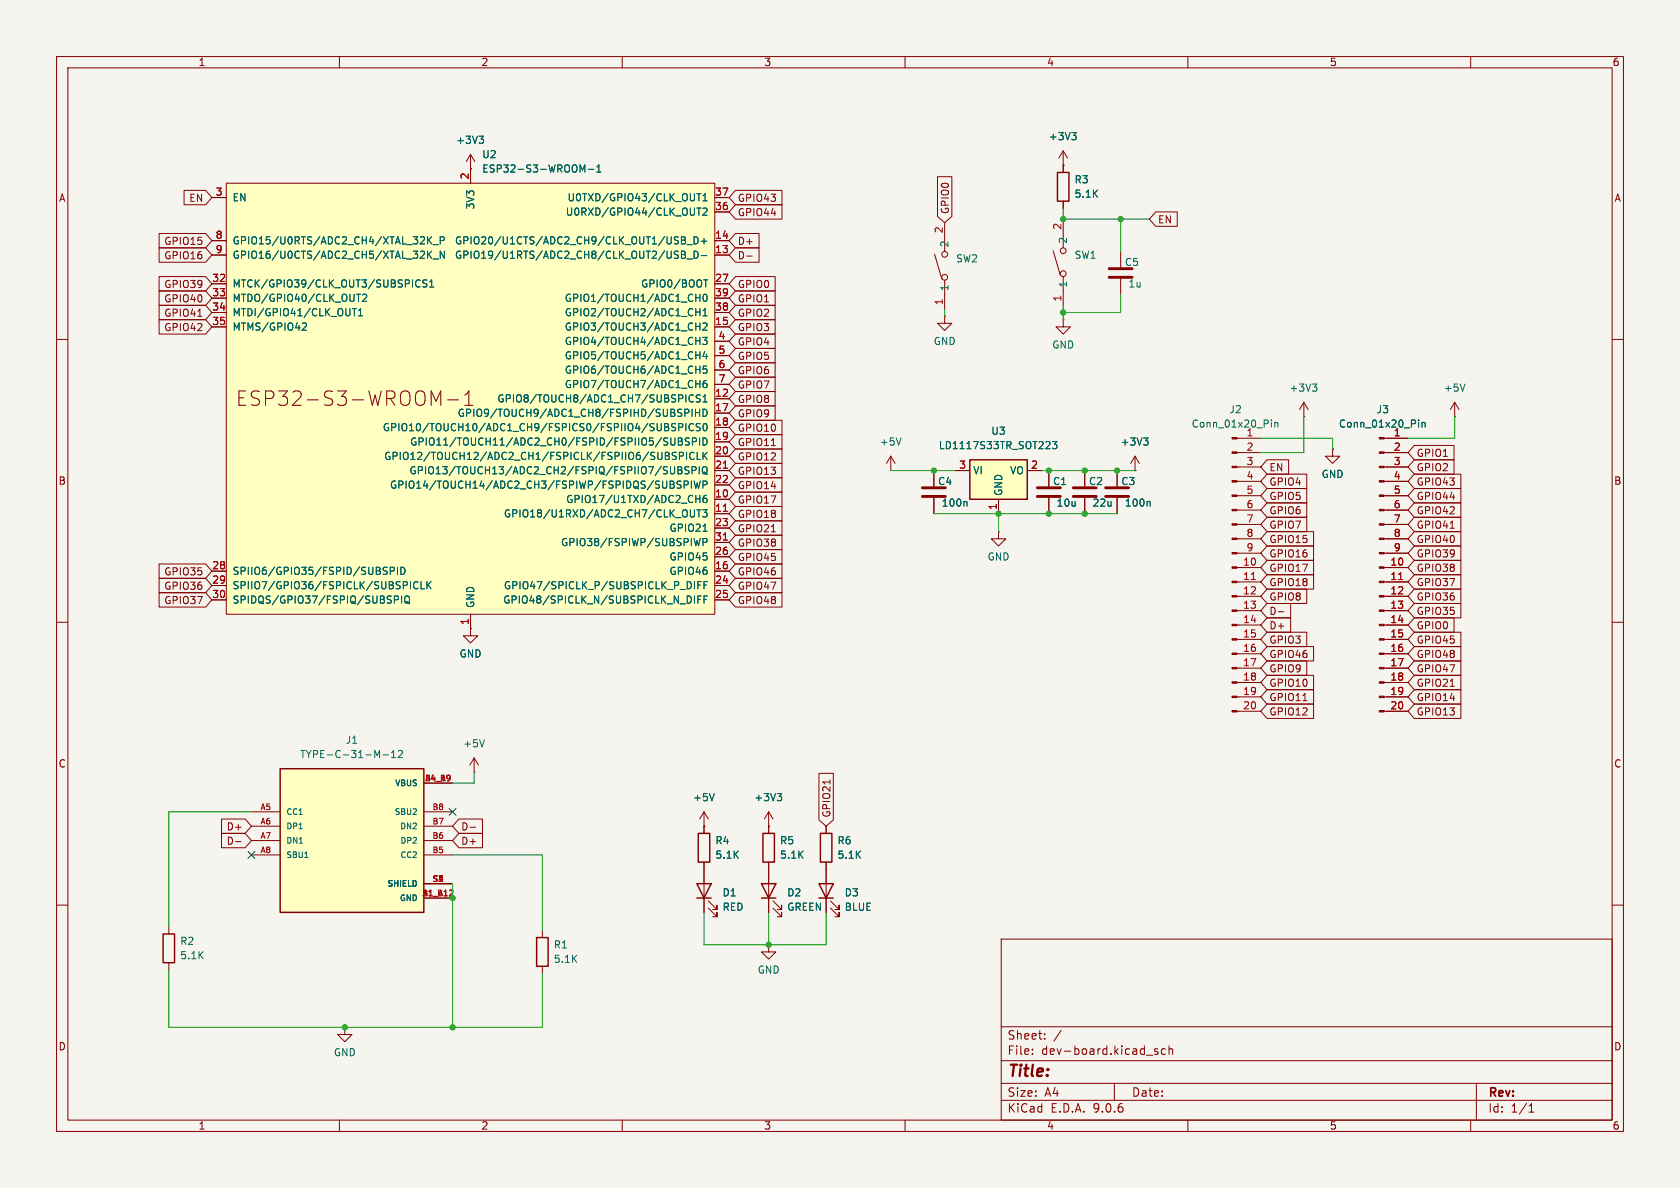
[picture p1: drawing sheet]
<svg xmlns="http://www.w3.org/2000/svg" width="297mm" height="210mm" viewBox="0 0 297 210" stroke-linecap="round" stroke-linejoin="round" font-family="sans-serif">
<path d="M0 0h297v210h-297z" fill="#f5f4ef" stroke="#f5f4ef" stroke-width=".18"/>
<g fill="none" stroke="#840000" stroke-width=".18">
<path d="M10 10h277v190h-277zM12 12h273v186h-273zM60 10v2M110 10v2M160 10v2M210 10v2M260 10v2M83.2 29.8h.1M83.2 27.3l-.8 1.3M83.2 27.3l.7 1.3M83.2 27.3v2.5M10 60h2"/>
<path d="M285 60h2M165.1 83.2v2.8M165.1 88v2.8M10 110h2M285 110h2M135.9 146.1v1.2M135.9 152.4v1.3M10 160h2M177 166h108v32h-108zM285 160h2M60 198v2M110 198v2"/>
<path d="M160 198v2M177 194.5h108M177 191.5h108M177 187.5h108M177 181.5h108M182.5 186.3v.1M182.5 185.5v.1M184.7 183.6v.1M184.7 182.8v.1M187.6 182.1l-1.3 2M197 191.5v3M204.7 185.5l-.4-.1-.2 .2 .1 .2 .5 .2v.3h-.6"/>
<path d="M206 185.5l-.4-.1-.3 .3v.4l.2 .2h.5M206.7 185.5l.2-.1 .3 .1 .1 .9M206.7 184.9v1.5M210 198v2M260 198v2M261 191.5v6.5M270.3 196.6h.9M270.3 195.5l.4-.4v1.5"/>
</g>
<path d="M163.1 86.2h4M163.1 87.8h4" fill="none" stroke="#840000" stroke-width=".51"/>
<path d="M84.7 24.1h.8l-.4 .5M85.2 24.6l.3 .2v.3l-.3 .2M170.8 88.6l.2 .2v.7" fill="none" stroke="#006464" stroke-width=".18"/>
<path d="M134.9 147.3h2v5.1h-2z" fill="none" stroke="#840000" stroke-width=".25"/>
<path d="M40 32.4h86.4v76.2h-86.4z" fill="#ffffc2"/>
<g fill="none" stroke="#840000" stroke-width=".18">
<path d="M37.5 34.9h2.5M40 32.4h86.4v76.2h-86.4zM83.2 29.8v2.6M126.4 34.9h2.5M126.4 37.5h2.5M167 39.4v5.1M37.5 42.5h2.5M37.5 45.1h2.5M37.5 50.2h2.5M37.5 52.7h2.5M37.5 55.2h2.5M37.5 57.8h2.5"/>
<path d="M126.4 42.5h2.5M126.4 45.1h2.5M126.4 50.2h2.5M126.4 52.7h2.5M126.4 55.2h2.5M126.4 57.8h2.5M165.2 45l1.3 4.3M167 55.9v1.3h1.3l-1.3 1.2-1.3-1.2h1.3M167 55.9h.1M167 49.5v5.1M188 56.5v1.3h1.2l-1.2 1.3-1.3-1.3h1.3M188 56.5h.1"/>
<path d="M77.1 70.9l.8-1.8v2.6M79.1 70.7h2M82.2 71.7h1.4M82.2 69.8l.7-.7v2.6M126.4 60.3h2.5M126.4 62.9h2.5M126.4 65.4h2.5M126.4 67.9h2.5M126.4 70.5h2.5M126.4 73h2.5M126.4 75.6h2.5M126.4 78.1h2.5"/>
<path d="M257.2 73.7h.1M257.2 71.1l-.8 1.3M257.2 71.1l.7 1.3M257.2 71.1v2.6M126.4 80.6h2.5M126.4 83.2h2.5M126.4 85.7h2.5M126.4 88.3h2.5M126.4 90.8h2.5M126.4 93.3h2.5M126.4 95.9h2.5M126.4 98.4h2.5"/>
<path d="M176.5 94v1.3h1.3l-1.3 1.2-1.2-1.2h1.2M176.5 94h.1M191.8 83.2v2.8M191.8 88v2.8M197.5 83.2v2.8M197.5 88v2.8M37.5 101h2.5M37.5 103.5h2.5M37.5 106h2.5M83.2 108.6v2.5M126.4 101h2.5M126.4 103.5h2.5"/>
<path d="M126.4 106h2.5M135.9 146.1h.1M135.9 143.5l-.8 1.3M135.9 143.5l.8 1.3M135.9 143.5v2.6M135.9 153.7v7.6M136.7 159.3l1.5 1.5v-.8v.8h-.8M146 146.1v1.2M146 152.4v8.9M146.8 159.3l1.5 1.5v-.8v.8h-.7M136.7 160.5l1.5 1.6v-.8v.8h-.8M146.8 160.5l1.5 1.6v-.8v.8h-.7"/>
<path d="M61 181.6v1.3h1.2l-1.2 1.3-1.3-1.3h1.3M61 181.6h.1"/>
<circle cx="167" cy="45" r=".51"/>
<circle cx="167" cy="49" r=".51"/>
</g>
<g fill="none" stroke="#006464" stroke-width=".18">
<path d="M103 30.1l.4-.9v1.2M104 29.9h1M105.5 30.4h.7M105.5 29.5l.4-.3v1.2M123.2 34.2h.7M123.2 36.8h.7M123.6 34.2v1.3M123.6 36.8v1.2M124.3 35.5h.7M124.3 34.6l.3-.4v1.3M124.3 36.9l.5-.1 .2 .3-.8 .9h.8M53.6 57.1l.5 .1 .1 .3-.8 .9h.8"/>
<path d="M62.3 54.6h.7M62.7 54.6v1.2M63 52h.7M63.4 52v1.3M63.4 55.8h.7M63.4 54.9l.3-.3v1.2M64.1 52.1l.5-.1 .2 .4-.8 .9h.8M74.3 49.6a.6 .6 0 0 0-.9 .4 .6 .6 0 0 0 .6 .7l.3-.1M75.5 49.5h-.5l-.2 .1v.4l.6 .2 .1 .3-.3 .2h-.5M75.6 41.9v1.2M75.6 44.4v1.3M75.8 42.4l.5 .7"/>
<path d="M75.8 44.9l.5 .8M76 50.7h.7M76 49.8l.3-.3v1.2M76.3 41.9l-.7 .7M76.3 44.4l-.7 .7M76.6 43.2h.9M76.6 45.8h.9M77.8 42.5h.6l.2-.2-.1-.3-.7-.1v1.2M78.6 44.4v1.3l-.8-1.3v1.3M119.7 44.4l.2 .1M119.9 45.2v.3M120.5 41.9h.4l.2 .2-.2 .4 .2 .1 .1 .3-.2 .2h-.5z"/>
<path d="M120.5 44.4h.4l.2 .2-.2 .4 .2 .1 .1 .3-.2 .3h-.5zM120.5 42.5h.4M120.5 45h.4M121.4 43.2h1M121.4 45.8h1M122.7 41.9a.64 .64 0 0 1 .7 .6 .64 .64 0 0 1-.7 .6zM122.7 44.4a.64 .64 0 0 1 .7 .6 .64 .64 0 0 1-.7 .7zM123 52.6h.7M123 54.6v1.2M123 55.2h.7M123 57.7h.7M123.7 52v1.3"/>
<path d="M123.7 54.6v1.2M123.7 57.1v1.3M123.7 59.6v1.3M124 42.6h.9M124 45.2h.9M124.2 59.6h.8l-.4 .5 .3 .1v.6l-.1 .1-.6-.1M124.3 55.8h.7M124.3 57.2l.5-.1 .2 .4-.8 .9h.8M124.3 54.9l.3-.3v1.2M124.4 49.5h.7M124.4 52.1l.2-.1a.68 .68 0 0 1 .4 .6 .68 .68 0 0 1-.4 .7l-.2-.1-.1-.4zM124.5 42.2v.9"/>
<path d="M124.8 49.5v1.2M119.3 77.4v1l-.1 .2-.4 .1M119.4 74.9h-.4l-.2 .1v.4l.5 .2 .1 .3-.2 .2h-.5M119.9 77.4h.5l.2 .3-.2 .3 .2 .1 .1 .3-.3 .3h-.5zM119.9 78h.5M120 75.5h.6l.1-.2v-.3l-.7-.1v1.2M121.1 73l.6-.1 .1-.1-.1-.3-.6-.2v1.3M121.3 74.9v1.2M121.4 80v1.2M121.9 77.5l-.5-.1-.2 .1v.4l.5 .2 .2 .3-.3 .3-.5-.1M122.3 72.3v1.3M122.4 78.1l.6-.1 .1-.2v-.3l-.7-.1v1.3"/>
<path d="M122.6 69.9a.6 .6 0 0 0-.8 .4 .6 .6 0 0 0 .5 .8l.3-.2M122.6 75a.6 .6 0 0 0-.8 .4 .6 .6 0 0 0 .5 .7l.3-.1M123 72.3v1.3M123 72.9h.7M123 60.2h.7M123 62.8h.7M123 65.3h.7M123 67.9h.7M123.3 80v1.2h.6M123.7 72.3v1.3M123.7 77.4v1.3M123.7 62.2v1.2"/>
<path d="M123.7 64.7v1.3M123.7 67.3v1.2M123.8 69.9l-.5-.1-.2 .1v.4l.6 .2 .1 .3-.2 .3-.5-.1M123.8 74.9h-.5l-.2 .1v.4l.6 .2 .1 .3-.2 .2h-.5M124.3 72.3a.64 .64 0 0 1 .7 .7 .64 .64 0 0 1-.7 .6zM124.3 77.4a.64 .64 0 0 1 .7 .6 .64 .64 0 0 1-.7 .7zM124.3 80v1.2M124.3 70.2l.3-.4v1.3M124.3 71.1h.7M124.4 75l.2-.1a.68 .68 0 0 1 .4 .6 .68 .68 0 0 1-.4 .6l-.2-.1-.1-.3zM124.6 62.1l-.3 .9h.8M124.9 67.3h-.4a.86 .86 0 0 0 0 1.2l.4-.1 .1-.4-.2-.3-.4 .1-.1 .2"/>
<path d="M124.9 62.6v.8M124.9 64.7h-.6v.6l.2-.1 .4 .1 .1 .1-.1 .5-.1 .1-.5-.1M125 80l-.7 .7M259 67.9l-.4 1.3M118.8 80.3l.8 .6-.3 .3h-.5M119.3 82.5v1l-.3 .3M119.6 80h-.5l-.3 .2M119.9 82.5h.4l.2 .2-.2 .4 .2 .1 .1 .3-.2 .3h-.5zM119.9 83.1h.4M120.1 80.6h.6l.1-.2v-.3l-.7-.1v1.2M120.4 85.1l-.5-.1-.2 .2v.3l.6 .3 .1 .3-.2 .2-.5-.1M121 85.7l.6-.1 .1-.1-.1-.3-.6-.2v1.3"/>
<path d="M121.8 82.6l-.5-.1-.2 .1v.4l.6 .2 .1 .3-.2 .3-.5-.1M122 90.1v1l.3 .3 .3-.1 .2-.2v-1M122.2 85v1.3M122.3 83.2l.7-.1 .1-.2-.1-.3-.7-.1v1.3M122.7 80.1a.6 .6 0 0 0-.8 .4 .6 .6 0 0 0 .6 .7l.2-.1M122.7 85l.3 1.3 .3-.9 .2 .9 .3-1.3M123 87.6v1.2M123 88.2h.7M123.2 90.1h.7M123.6 90.1v1.3M123.6 82.5v1.3M123.7 87.6v1.2"/>
<path d="M123.8 95.2l-.3 1.3-.2-.9-.3 .9M124.2 82.7l.3-.2a.43 .43 0 0 1 .5 .4v.4a.42 .42 0 0 1-.4 .5 .42 .42 0 0 1-.4-.5zM124.2 90.1h.8l-.4 .5 .3 .1v.6l-.1 .1-.6-.1M124.3 85.7l.6-.1 .1-.1-.1-.3-.6-.2v1.3M124.3 95.9l.6-.1 .1-.2-.1-.3-.6-.1v1.3M124.3 93.9h.7M124.4 83.5l.7 .4M124.5 80.5l.5 .7M124.9 87.6h-.4a.86 .86 0 0 0 0 1.2l.4-.1 .1-.4-.2-.2h-.4l-.1 .2M203.2 88.6l.1 .2v.7M68 100.9l.3 .1 .2 .3-.3 .2h-.3M68 100.3h.5"/>
<path d="M69 100.9h.6l.1-.2v-.3l-.7-.1v1.2M69.7 106h.6l.2-.2-.1-.3-.7-.1v1.2M70.3 100.3v1.2M70.9 100.3a.64 .64 0 0 1 .7 .6 .64 .64 0 0 1-.7 .6zM71 105.4v1.2M71.6 105.5l.2-.1a.43 .43 0 0 1 .6 .4v.4a.42 .42 0 0 1-.4 .4 .42 .42 0 0 1-.5-.4zM71.8 106.3l.6 .4M72.6 102.8v1.3M73.9 102.9a.6 .6 0 0 0-.8 .5 .6 .6 0 0 0 .6 .7l.2-.1M74.4 102.8v1.3h.6M75.5 102.8v1.3M75.7 103.4l.5 .7"/>
<path d="M76.2 102.8l-.7 .7M122.8 102.8v1.3M122.8 105.4v1.2M123.4 103.4h.4M123.4 106h.4M124 102.8h-.6v1.3M124 105.4h-.6v1.2M124.5 103.4h.4M124.5 106h.4M125.1 102.8h-.6v1.3M125.1 105.4h-.6v1.2M137.4 140.3h.8l-.4 .5"/>
<path d="M137.9 140.8l.3 .2v.3l-.3 .2"/>
</g>
<path d="M127.9 82.8h.7M127.9 90.4h.7M127.9 95.5h.7" fill="none" stroke="#a90000" stroke-width=".18"/>
<path d="M134.6 156.2h2.6l-1.3 2.6zM134.6 158.8h2.6M144.8 156.2h2.5l-1.3 2.6zM144.8 158.8h2.5M145 147.3h2.1v5.1h-2.1z" fill="none" stroke="#840000" stroke-width=".25"/>
<path d="M189.7 86.2h4.1M189.7 87.8h4.1M195.5 86.2h4M195.5 87.8h4" fill="none" stroke="#840000" stroke-width=".51"/>
<path d="M171.4 81.3h10.2v7h-10.2z" fill="#ffffc2"/>
<path d="M186.9 30.5h2.1v5.1h-2.1zM171.4 81.3h10.2v7h-10.2zM123.2 156.2h2.5l-1.2 2.6zM123.2 158.8h2.5M123.4 147.3h2.1v5.1h-2.1z" fill="none" stroke="#840000" stroke-width=".25"/>
<g fill="none" stroke="#840000" stroke-width=".18">
<path d="M188 29.2h.1M188 26.7v3.8M188 35.6v1.2M188 38.7v5.1M188 26.7l-.8 1.2M188 26.7l.7 1.2M186.2 44.3l1.2 4.3M188 48.9v5.1M198.1 44.5v2.7M198.1 49.3v2.8M218.7 77.5h4.2M230.5 73.7h.1"/>
<path d="M230.5 71.1l-.8 1.3M230.5 71.1l.8 1.3M230.5 71.1v2.6M235.6 79.4v1.2h1.3l-1.3 1.3-1.3-1.3h1.3M235.6 79.4h.1M244.7 77.5h4.2M157.5 83.2h.1M157.5 80.6l-.8 1.3M157.5 80.6l.7 1.3M157.5 80.6v2.6M168.9 83.2h2.5M176.5 88.3v2.5"/>
<path d="M181.6 83.2h2.5M185.4 83.2v2.8M185.4 88v2.8M200.7 83.2h.1M200.7 80.6l-.8 1.3M200.7 80.6l.7 1.3M200.7 80.6v2.6M218.7 80h4.2M218.7 82.6h4.2M218.7 85.1h4.2M218.7 87.6h4.2M218.7 90.2h4.2"/>
<path d="M218.7 92.7h4.2M218.7 95.3h4.2M218.7 97.8h4.2M244.7 80h4.2M244.7 82.6h4.2M244.7 85.1h4.2M244.7 87.6h4.2M244.7 90.2h4.2M244.7 92.7h4.2M244.7 95.3h4.2M244.7 97.8h4.2M83.2 111.1v1.3h1.3l-1.3 1.3-1.3-1.3h1.3"/>
<path d="M83.2 111.1h.1M218.7 100.3h4.2M218.7 102.9h4.2M218.7 105.4h4.2M218.7 108h4.2M218.7 110.5h4.2M218.7 113h4.2M218.7 115.6h4.2M218.7 118.1h4.2M244.7 100.3h4.2M244.7 102.9h4.2M244.7 105.4h4.2"/>
<path d="M244.7 108h4.2M244.7 110.5h4.2M244.7 113h4.2M244.7 115.6h4.2M244.7 118.1h4.2M83.8 136.5h.1M83.8 134l-.7 1.3M83.8 134l.8 1.3M83.8 134v2.5M218.7 120.7h4.2M218.7 123.2h4.2M218.7 125.7h4.2"/>
<path d="M244.7 120.7h4.2M244.7 123.2h4.2M244.7 125.7h4.2M124.5 146.1h.1M124.5 143.5v3.8M124.5 152.4v8.9M124.5 143.5l-.8 1.3M124.5 143.5l.7 1.3M125.2 159.3l1.5 1.5v-.8v.8h-.7M125.2 160.5l1.5 1.6v-.8v.8h-.7M135.9 167v1.3h1.3l-1.3 1.2-1.3-1.2h1.3M135.9 167h.1"/>
<circle cx="188" cy="44.3" r=".51"/>
<circle cx="188" cy="48.4" r=".51"/>
</g>
<g fill="none" stroke="#006464" stroke-width=".18">
<path d="M189.5 23.4h.8l-.5 .5M190 23.9l.3 .3v.3l-.3 .2M159.3 77.4l-.4 1.3M186.1 78h.7l-.4 .5 .4 .2v.5l-.2 .1-.5-.1M202.2 77.4h.8l-.5 .5M202.7 77.9l.3 .2v.3l-.3 .3M224.8 74.2v.2M224.8 74.7v.8M225.4 74.7v.8M225.4 74.8l.1-.1h.3l.1 .8M232 67.9h.8l-.4 .5M232.6 68.4l.2 .2v.3l-.2 .3"/>
<path d="M250.8 74.2v.2M250.8 74.7v.8M251.4 74.8l.2-.1h.3v.8M251.4 74.7v.8M85.6 130.8l-.4 1.2M126.3 140.3l-.4 1.2"/>
</g>
<path d="M196.1 47.5h4.1M196.1 49h4.1M183.4 86.2h4.1M183.4 87.8h4.1" fill="none" stroke="#840000" stroke-width=".51"/>
<g fill="#840000" stroke="#840000" stroke-width=".18">
<path d="M217.8 77.3h.9v.3h-.9z"/>
<path d="M217.8 79.9h.9v.2h-.9z"/>
<path d="M217.8 82.4h.9v.3h-.9z"/>
<path d="M217.8 85h.9v.2h-.9z"/>
<path d="M217.8 87.5h.9v.3h-.9z"/>
<path d="M217.8 90h.9v.3h-.9z"/>
<path d="M217.8 92.6h.9v.2h-.9z"/>
<path d="M217.8 95.1h.9v.3h-.9z"/>
<path d="M217.8 97.7h.9v.2h-.9z"/>
<path d="M217.8 100.2h.9v.3h-.9z"/>
<path d="M217.8 102.7h.9v.3h-.9z"/>
<path d="M217.8 105.3h.9v.2h-.9z"/>
<path d="M217.8 107.8h.9v.3h-.9z"/>
<path d="M217.8 110.4h.9v.2h-.9z"/>
<path d="M217.8 112.9h.9v.3h-.9z"/>
<path d="M217.8 115.4h.9v.3h-.9z"/>
<path d="M217.8 118h.9v.2h-.9z"/>
<path d="M217.8 120.5h.9v.3h-.9z"/>
<path d="M217.8 123.1h.9v.2h-.9z"/>
<path d="M217.8 125.6h.9v.3h-.9z"/>
<path d="M243.8 77.3h.9v.3h-.9z"/>
<path d="M243.8 79.9h.9v.2h-.9z"/>
<path d="M243.8 82.4h.9v.3h-.9z"/>
<path d="M243.8 85h.9v.2h-.9z"/>
<path d="M243.8 87.5h.9v.3h-.9z"/>
<path d="M243.8 90h.9v.3h-.9z"/>
<path d="M243.8 92.6h.9v.2h-.9z"/>
<path d="M243.8 95.1h.9v.3h-.9z"/>
<path d="M243.8 97.7h.9v.2h-.9z"/>
<path d="M243.8 100.2h.9v.3h-.9z"/>
<path d="M243.8 102.7h.9v.3h-.9z"/>
<path d="M243.8 105.3h.9v.2h-.9z"/>
<path d="M243.8 107.8h.9v.3h-.9z"/>
<path d="M243.8 110.4h.9v.2h-.9z"/>
<path d="M243.8 112.9h.9v.3h-.9z"/>
<path d="M243.8 115.4h.9v.3h-.9z"/>
<path d="M243.8 118h.9v.2h-.9z"/>
<path d="M243.8 120.5h.9v.3h-.9z"/>
<path d="M243.8 123.1h.9v.2h-.9z"/>
<path d="M243.8 125.6h.9v.3h-.9z"/>
</g>
<path d="M221.2 102.5h.7M247.3 102.5h.7" fill="none" stroke="#a90000" stroke-width=".18"/>
<path d="M49.5 135.9h25.4v25.4h-25.4z" fill="#ffffc2"/>
<path d="M49.5 135.9h25.4v25.4h-25.4zM28.8 165.1h2.1v5.1h-2.1zM94.9 165.7h2v5.1h-2z" fill="none" stroke="#840000" stroke-width=".25"/>
<g fill="none" stroke="#840000" stroke-width=".18">
<path d="M32.5 33.7h3.9l1.1 1.2-1.1 1.3h-3.9zM37.5 34.9h2.5M83.2 29.8h.1M83.2 29.8v2.6M126.4 34.9h2.5M126.4 37.5h2.5M130 36.2h8.2v2.5h-8.2l-1.1-1.2zM130 33.7h8.2v2.5h-8.2l-1.1-1.3zM165.7 31.2h2.6v7.1l-1.3 1.1-1.3-1.1zM188 29.2h.1M188 29.2v1.3M188 35.6v1.2"/>
<path d="M204.3 37.5h3.8v2.5h-3.8l-1.1-1.3zM28.1 56.5h8.3l1.1 1.3-1.1 1.3h-8.3zM28.1 48.9h8.3l1.1 1.3-1.1 1.2h-8.3zM28.1 54h8.3l1.1 1.2-1.1 1.3h-8.3zM28.1 51.4h8.3l1.1 1.3-1.1 1.3h-8.3zM28.1 41.3h8.3l1.1 1.2-1.1 1.3h-8.3zM28.1 43.8h8.3l1.1 1.3-1.1 1.3h-8.3zM35 55.9h.7M37.5 42.5h2.5M37.5 45.1h2.5M37.5 50.2h2.5M37.5 52.7h2.5"/>
<path d="M37.5 55.2h2.5M37.5 57.8h2.5M126.4 42.5h2.5M126.4 45.1h2.5M126.4 50.2h2.5M126.4 52.7h2.5M126.4 55.2h2.5M126.4 57.8h2.5M130 54h7v2.5h-7l-1.1-1.3zM130 56.5h7v2.6h-7l-1.1-1.3zM130 59.1h7v2.5h-7l-1.1-1.3zM130 48.9h7v2.5h-7l-1.1-1.2z"/>
<path d="M130 43.8h4.2v2.6h-4.2l-1.1-1.3zM130 41.3h4.2v2.5h-4.2l-1.1-1.3zM130 51.4h7v2.6h-7l-1.1-1.3zM132 45.3h1M126.4 60.3h2.5M126.4 62.9h2.5M126.4 65.4h2.5M126.4 67.9h2.5M126.4 70.5h2.5M126.4 73h2.5M126.4 75.6h2.5M126.4 78.1h2.5"/>
<path d="M130 61.6h7v2.5h-7l-1.1-1.2zM130 69.2h7v2.6h-7l-1.1-1.3zM130 74.3h8.2v2.5h-8.2l-1.1-1.2zM130 66.7h7v2.5h-7l-1.1-1.3zM130 64.1h7v2.6h-7l-1.1-1.3zM130 71.8h7v2.5h-7l-1.1-1.3zM130 79.4h8.2v2.5h-8.2l-1.1-1.3zM130 76.8h8.2v2.6h-8.2l-1.1-1.3zM136.4 78.8h.7M235.6 79.4h.1M245.1 77.5h3.8M250 78.7h7.1v2.6h-7.1l-1.1-1.3z"/>
<path d="M28.1 99.7h8.3l1.1 1.3-1.1 1.2h-8.3zM126.4 80.6h2.5M126.4 83.2h2.5M126.4 85.7h2.5M126.4 88.3h2.5M126.4 90.8h2.5M126.4 93.3h2.5M126.4 95.9h2.5M126.4 98.4h2.5M130 84.5h8.2v2.5h-8.2l-1.1-1.3zM130 81.9h8.2v2.6h-8.2l-1.1-1.3zM130 87h8.2v2.5h-8.2l-1.1-1.2z"/>
<path d="M130 89.5h8.2v2.6h-8.2l-1.1-1.3zM130 99.7h8.2v2.5h-8.2l-1.1-1.2zM130 94.6h8.2v2.6h-8.2l-1.1-1.3zM130 97.2h8.2v2.5h-8.2l-1.1-1.3zM130 92.1h8.2v2.5h-8.2l-1.1-1.3zM136.4 94h.7M165.1 83.2v2.8M165.1 88v2.8M168.9 83.2h2.5M176.5 88.3v2.5M181.6 83.2h2.5M185.4 83.2v2.8"/>
<path d="M185.4 88v2.8M191.8 83.2v2.8M191.8 88v2.8M197.5 83.2v2.8M197.5 88v2.8M200.7 83.2h.1M224 99.1h8.2v2.5h-8.2l-1.1-1.3zM224 91.4h7v2.6h-7l-1.1-1.3zM224 96.5h8.2v2.6h-8.2l-1.1-1.3zM224 86.4h7v2.5h-7l-1.1-1.3zM224 88.9h7v2.5h-7l-1.1-1.2zM224 83.8h7v2.6h-7l-1.1-1.3z"/>
<path d="M224 81.3h3.8v2.5h-3.8l-1.1-1.2zM224 94h8.2v2.5h-8.2l-1.1-1.2zM245.1 80h3.8M245.1 82.6h3.8M245.1 85.1h3.8M245.1 87.6h3.8M245.1 90.2h3.8M245.1 92.7h3.8M245.1 95.3h3.8M245.1 97.8h3.8M250 83.8h8.3v2.6h-8.3l-1.1-1.3zM250 99.1h8.3v2.5h-8.3l-1.1-1.3z"/>
<path d="M250 81.3h7.1v2.5h-7.1l-1.1-1.2zM250 88.9h8.3v2.5h-8.3l-1.1-1.2zM250 96.5h8.3v2.6h-8.3l-1.1-1.3zM250 91.4h8.3v2.6h-8.3l-1.1-1.3zM250 94h8.3v2.5h-8.3l-1.1-1.2zM250 86.4h8.3v2.5h-8.3l-1.1-1.3zM256.4 93.4h.7M28.1 104.8h8.3l1.1 1.2-1.1 1.3h-8.3zM28.1 102.2h8.3l1.1 1.3-1.1 1.3h-8.3zM37.5 101h2.5M37.5 103.5h2.5M37.5 106h2.5"/>
<path d="M83.2 111.1h.1M83.2 108.6v2.5M126.4 101h2.5M126.4 103.5h2.5M126.4 106h2.5M130 102.2h8.2v2.6h-8.2l-1.1-1.3zM130 104.8h8.2v2.5h-8.2l-1.1-1.3zM224 114.3h8.2v2.5h-8.2l-1.1-1.2zM224 104.1h7v2.6h-7l-1.1-1.3zM224 119.4h8.2v2.5h-8.2l-1.1-1.2zM224 106.7h4.2v2.5h-4.2l-1.1-1.2zM224 109.2h4.2v2.6h-4.2l-1.1-1.3z"/>
<path d="M224 101.6h8.2v2.5h-8.2l-1.1-1.2zM224 111.8h7v2.5h-7l-1.1-1.3zM224 116.8h7v2.6h-7l-1.1-1.3zM226 108.1h1M245.1 100.3h3.8M245.1 102.9h3.8M245.1 105.4h3.8M245.1 108h3.8M245.1 110.5h3.8M245.1 113h3.8M245.1 115.6h3.8M245.1 118.1h3.8"/>
<path d="M250 101.6h8.3v2.5h-8.3l-1.1-1.2zM250 119.4h8.3v2.5h-8.3l-1.1-1.2zM250 104.1h8.3v2.6h-8.3l-1.1-1.3zM250 106.7h8.3v2.5h-8.3l-1.1-1.2zM250 111.8h8.3v2.5h-8.3l-1.1-1.3zM250 109.2h7.1v2.6h-7.1l-1.1-1.3zM250 114.3h8.3v2.5h-8.3l-1.1-1.2zM250 116.8h8.3v2.6h-8.3l-1.1-1.3zM74.9 138.4h5.1M144.8 136.7h2.5v8.2l-1.3 1.2-1.2-1.2zM146.7 137.9v.7M224 124.5h8.2v2.5h-8.2l-1.1-1.3z"/>
<path d="M224 121.9h8.2v2.6h-8.2l-1.1-1.3zM230.3 123.9h.8M245.1 120.7h3.8M245.1 123.2h3.8M245.1 125.7h3.8M250 121.9h8.3v2.6h-8.3l-1.1-1.3zM250 124.5h8.3v2.5h-8.3l-1.1-1.3zM256.4 121.3h.7M39.2 144.8h4.1l1.1 1.3-1.1 1.2h-4.1zM39.2 147.3h4.1l1.1 1.3-1.1 1.3h-4.1zM41.7 148.8h.9M44.4 143.5h5.1"/>
<path d="M44.4 146.1h5.1M44.4 148.6h5.1M44.4 151.1h5.1M74.9 143.5h5.1M74.9 146.1h5.1M74.9 148.6h5.1M74.9 151.1h5.1M74.9 156.2h5.1M74.9 158.8h5.1M81.1 147.3h4.2v2.6h-4.2l-1.1-1.3zM81.1 144.8h4.2v2.5h-4.2l-1.1-1.2zM83.1 146.2h1"/>
<path d="M124.5 146.1h.1M124.5 146.1v1.2M124.5 152.4v3.8M124.5 158.8v2.5M135.9 146.1h.1M135.9 146.1v1.2M135.9 152.4v3.8M135.9 158.8v2.5M146 146.1v1.2M146 152.4v3.8M146 158.8v2.5M29.8 163.8v1.3"/>
<path d="M29.8 170.2v1.3M95.9 164.5v1.2M95.9 170.8v1.3"/>
</g>
<g fill="none" stroke="#006464" stroke-width=".18">
<path d="M84.7 24.1h.8l-.4 .5M85.2 24.6l.3 .2v.3l-.3 .2M103 30.1l.4-.9v1.2M104 29.9h1M105.5 30.4h.7M105.5 29.5l.4-.3v1.2M123.2 34.2h.7M123.2 36.8h.7M123.6 34.2v1.3M123.6 36.8v1.2M124.3 35.5h.7M124.3 34.6l.3-.4v1.3"/>
<path d="M124.3 36.9l.5-.1 .2 .3-.8 .9h.8M189.5 23.4h.8l-.5 .5M190 23.9l.3 .3v.3l-.3 .2M53.6 57.1l.5 .1 .1 .3-.8 .9h.8M62.3 54.6h.7M62.7 54.6v1.2M63 52h.7M63.4 52v1.3M63.4 55.8h.7M63.4 54.9l.3-.3v1.2M64.1 52.1l.5-.1 .2 .4-.8 .9h.8M74.3 49.6a.6 .6 0 0 0-.9 .4 .6 .6 0 0 0 .6 .7l.3-.1"/>
<path d="M75.5 49.5h-.5l-.2 .1v.4l.6 .2 .1 .3-.3 .2h-.5M75.6 41.9v1.2M75.6 44.4v1.3M75.8 42.4l.5 .7M75.8 44.9l.5 .8M76 50.7h.7M76 49.8l.3-.3v1.2M76.3 41.9l-.7 .7M76.3 44.4l-.7 .7M76.6 43.2h.9M76.6 45.8h.9M77.8 42.5h.6l.2-.2-.1-.3-.7-.1v1.2"/>
<path d="M78.6 44.4v1.3l-.8-1.3v1.3M119.7 44.4l.2 .1M119.9 45.2v.3M120.5 41.9h.4l.2 .2-.2 .4 .2 .1 .1 .3-.2 .2h-.5zM120.5 44.4h.4l.2 .2-.2 .4 .2 .1 .1 .3-.2 .3h-.5zM120.5 42.5h.4M120.5 45h.4M121.4 43.2h1M121.4 45.8h1M122.7 41.9a.64 .64 0 0 1 .7 .6 .64 .64 0 0 1-.7 .6zM122.7 44.4a.64 .64 0 0 1 .7 .6 .64 .64 0 0 1-.7 .7zM123 52.6h.7"/>
<path d="M123 54.6v1.2M123 55.2h.7M123 57.7h.7M123.7 52v1.3M123.7 54.6v1.2M123.7 57.1v1.3M123.7 59.6v1.3M124 42.6h.9M124 45.2h.9M124.2 59.6h.8l-.4 .5 .3 .1v.6l-.1 .1-.6-.1M124.3 55.8h.7M124.3 57.2l.5-.1 .2 .4-.8 .9h.8"/>
<path d="M124.3 54.9l.3-.3v1.2M124.4 49.5h.7M124.4 52.1l.2-.1a.68 .68 0 0 1 .4 .6 .68 .68 0 0 1-.4 .7l-.2-.1-.1-.4zM124.5 42.2v.9M124.8 49.5v1.2M119.3 77.4v1l-.1 .2-.4 .1M119.4 74.9h-.4l-.2 .1v.4l.5 .2 .1 .3-.2 .2h-.5M119.9 77.4h.5l.2 .3-.2 .3 .2 .1 .1 .3-.3 .3h-.5zM119.9 78h.5M120 75.5h.6l.1-.2v-.3l-.7-.1v1.2M121.1 73l.6-.1 .1-.1-.1-.3-.6-.2v1.3M121.3 74.9v1.2"/>
<path d="M121.4 80v1.2M121.9 77.5l-.5-.1-.2 .1v.4l.5 .2 .2 .3-.3 .3-.5-.1M122.3 72.3v1.3M122.4 78.1l.6-.1 .1-.2v-.3l-.7-.1v1.3M122.6 69.9a.6 .6 0 0 0-.8 .4 .6 .6 0 0 0 .5 .8l.3-.2M122.6 75a.6 .6 0 0 0-.8 .4 .6 .6 0 0 0 .5 .7l.3-.1M123 72.3v1.3M123 72.9h.7M123 60.2h.7M123 62.8h.7M123 65.3h.7M123 67.9h.7"/>
<path d="M123.3 80v1.2h.6M123.7 72.3v1.3M123.7 77.4v1.3M123.7 62.2v1.2M123.7 64.7v1.3M123.7 67.3v1.2M123.8 69.9l-.5-.1-.2 .1v.4l.6 .2 .1 .3-.2 .3-.5-.1M123.8 74.9h-.5l-.2 .1v.4l.6 .2 .1 .3-.2 .2h-.5M124.3 72.3a.64 .64 0 0 1 .7 .7 .64 .64 0 0 1-.7 .6zM124.3 77.4a.64 .64 0 0 1 .7 .6 .64 .64 0 0 1-.7 .7zM124.3 80v1.2M124.3 70.2l.3-.4v1.3"/>
<path d="M124.3 71.1h.7M124.4 75l.2-.1a.68 .68 0 0 1 .4 .6 .68 .68 0 0 1-.4 .6l-.2-.1-.1-.3zM124.6 62.1l-.3 .9h.8M124.9 67.3h-.4a.86 .86 0 0 0 0 1.2l.4-.1 .1-.4-.2-.3-.4 .1-.1 .2M124.9 62.6v.8M124.9 64.7h-.6v.6l.2-.1 .4 .1 .1 .1-.1 .5-.1 .1-.5-.1M125 80l-.7 .7M186.1 78h.7l-.4 .5 .4 .2v.5l-.2 .1-.5-.1M202.2 77.4h.8l-.5 .5M202.7 77.9l.3 .2v.3l-.3 .3M250.8 74.2v.2M250.8 74.7v.8"/>
<path d="M251.4 74.7v.8M251.4 74.8l.2-.1h.3v.8M118.8 80.3l.8 .6-.3 .3h-.5M119.3 82.5v1l-.3 .3M119.6 80h-.5l-.3 .2M119.9 82.5h.4l.2 .2-.2 .4 .2 .1 .1 .3-.2 .3h-.5zM119.9 83.1h.4M120.1 80.6h.6l.1-.2v-.3l-.7-.1v1.2M120.4 85.1l-.5-.1-.2 .2v.3l.6 .3 .1 .3-.2 .2-.5-.1M121 85.7l.6-.1 .1-.1-.1-.3-.6-.2v1.3M121.8 82.6l-.5-.1-.2 .1v.4l.6 .2 .1 .3-.2 .3-.5-.1M122 90.1v1l.3 .3 .3-.1 .2-.2v-1"/>
<path d="M122.2 85v1.3M122.3 83.2l.7-.1 .1-.2-.1-.3-.7-.1v1.3M122.7 80.1a.6 .6 0 0 0-.8 .4 .6 .6 0 0 0 .6 .7l.2-.1M122.7 85l.3 1.3 .3-.9 .2 .9 .3-1.3M123 87.6v1.2M123 88.2h.7M123.2 90.1h.7M123.6 90.1v1.3M123.6 82.5v1.3M123.7 87.6v1.2M123.8 95.2l-.3 1.3-.2-.9-.3 .9M124.2 82.7l.3-.2a.43 .43 0 0 1 .5 .4v.4a.42 .42 0 0 1-.4 .5 .42 .42 0 0 1-.4-.5z"/>
<path d="M124.2 90.1h.8l-.4 .5 .3 .1v.6l-.1 .1-.6-.1M124.3 85.7l.6-.1 .1-.1-.1-.3-.6-.2v1.3M124.3 95.9l.6-.1 .1-.2-.1-.3-.6-.1v1.3M124.3 93.9h.7M124.4 83.5l.7 .4M124.5 80.5l.5 .7M124.9 87.6h-.4a.86 .86 0 0 0 0 1.2l.4-.1 .1-.4-.2-.2h-.4l-.1 .2M170.8 88.6l.2 .2v.7M203.2 88.6l.1 .2v.7M68 100.9l.3 .1 .2 .3-.3 .2h-.3M68 100.3h.5M69 100.9h.6l.1-.2v-.3l-.7-.1v1.2"/>
<path d="M69.7 106h.6l.2-.2-.1-.3-.7-.1v1.2M70.3 100.3v1.2M70.9 100.3a.64 .64 0 0 1 .7 .6 .64 .64 0 0 1-.7 .6zM71 105.4v1.2M71.6 105.5l.2-.1a.43 .43 0 0 1 .6 .4v.4a.42 .42 0 0 1-.4 .4 .42 .42 0 0 1-.5-.4zM71.8 106.3l.6 .4M72.6 102.8v1.3M73.9 102.9a.6 .6 0 0 0-.8 .5 .6 .6 0 0 0 .6 .7l.2-.1M74.4 102.8v1.3h.6M75.5 102.8v1.3M75.7 103.4l.5 .7M76.2 102.8l-.7 .7"/>
<path d="M122.8 102.8v1.3M122.8 105.4v1.2M123.4 103.4h.4M123.4 106h.4M124 102.8h-.6v1.3M124 105.4h-.6v1.2M124.5 103.4h.4M124.5 106h.4M125.1 102.8h-.6v1.3M125.1 105.4h-.6v1.2M67.7 133.4h1M69.2 133.9h.7"/>
<path d="M69.2 133l.4-.3v1.2M70.4 132.8l.5-.1 .3 .3-.8 .9h.8M53.9 151.6h.6M126.3 140.3l-.4 1.2M137.4 140.3h.8l-.4 .5M137.9 140.8l.3 .2v.3l-.3 .2"/>
</g>
<path d="M127.9 82.8h.7M127.9 90.4h.7M127.9 95.5h.7M247.3 102.5h.7M79.4 158.4h.7M80 157.4v.4" fill="none" stroke="#a90000" stroke-width=".18"/>
<g fill="none" stroke="#009600" stroke-width=".18">
<path d="M188 36.8v1.9h15.2M198.1 38.7v5.8M167 54.6v1.3M188 54v2.5M198.1 52.1v3.1h-10.1M222.9 77.5h12.7v1.9M230.5 73.7v6.3h-7.6M257.2 73.7v3.8h-8.3M157.5 83.2h11.4M165.1 90.8h32.4M176.5 90.8v3.2M184.1 83.2h16.6"/>
<path d="M83.8 136.5v1.9h-3.8M44.4 143.5h-14.6v20.3M80 156.2v25.4M80 151.1h15.9v13.4M29.8 171.5v10.1h66.1v-9.5M124.5 161.3v5.7h21.5v-5.7M135.9 161.3v5.7"/>
</g>
<path d="M43.8 150.5l1.3 1.2M45.1 150.5l-1.3 1.2M79.4 142.9l1.2 1.2M80.6 142.9l-1.2 1.2" fill="none" stroke="#000084" stroke-width=".18"/>
<g fill="#009600" stroke="#009600" stroke-width=".18">
<circle cx="61" cy="181.6" r=".46"/>
<circle cx="80" cy="158.8" r=".46"/>
<circle cx="80" cy="181.6" r=".46"/>
<circle cx="191.8" cy="90.8" r=".46"/>
<circle cx="191.8" cy="83.2" r=".46"/>
<circle cx="176.5" cy="90.8" r=".46"/>
<circle cx="188" cy="38.7" r=".46"/>
<circle cx="198.1" cy="38.7" r=".46"/>
<circle cx="185.4" cy="90.8" r=".46"/>
<circle cx="185.4" cy="83.2" r=".46"/>
<circle cx="188" cy="55.2" r=".46"/>
<circle cx="197.5" cy="83.2" r=".46"/>
<circle cx="135.9" cy="167" r=".46"/>
<circle cx="165.1" cy="83.2" r=".46"/>
</g>
<text font-size="3.5" fill="#840000" x="41.7" y="72">ESP32-S3-WROOM-1</text>
<text font-size="2.8" fill="#840000" x="178" y="190.9">Title:</text>
<g font-size="2.1" fill="#840000">
<text x="178" y="184">Sheet:</text>
<text x="178" y="186.7">File:</text>
<text x="184.1" y="186.7">dev-board.kicad_sch</text>
<text x="178" y="196.9">KiCad</text>
<text x="178" y="194.1">Size:</text>
<text x="184.7" y="194.1">A4</text>
<text x="185.7" y="196.9">E.D.A.</text>
<text x="193.3" y="196.9">9.0.6</text>
<text x="200" y="194.1">Date:</text>
<text x="263" y="194.3">Rev:</text>
<text x="263" y="196.9">Id:</text>
<text x="267.1" y="196.9">1/1</text>
</g>
<g font-size="1.8" fill="#840000">
<text x="35" y="11.9">1</text>
<text x="85" y="11.9">2</text>
<text x="135" y="11.9">3</text>
<text x="185" y="11.9">4</text>
<text x="235" y="11.9">5</text>
<text x="285" y="11.9">6</text>
<text x="10.3" y="35.9">A</text>
<text x="33.4" y="35.9">EN</text>
<text x="130.3" y="35.9">GPIO43</text>
<text x="285.3" y="35.9">A</text>
<text x="130.3" y="38.4">GPIO44</text>
<text x="168" y="37.9" transform="rotate(-90 168 37.9)">GPIO0</text>
<text x="204.6" y="39.7">EN</text>
<text x="28.9" y="43.5">GPIO15</text>
<text x="28.9" y="46">GPIO16</text>
<text x="130.3" y="46">D-</text>
<text x="130.3" y="43.5">D+</text>
<text x="28.9" y="51.1">GPIO39</text>
<text x="28.9" y="53.7">GPIO40</text>
<text x="130.3" y="51.1">GPIO0</text>
<text x="130.3" y="53.7">GPIO1</text>
<text x="28.9" y="58.7">GPIO42</text>
<text x="28.9" y="56.2">GPIO41</text>
<text x="130.3" y="56.2">GPIO2</text>
<text x="130.3" y="58.7">GPIO3</text>
<text x="130.3" y="63.8">GPIO5</text>
<text x="130.3" y="61.3">GPIO4</text>
<text x="130.3" y="71.4">GPIO8</text>
<text x="130.3" y="68.9">GPIO7</text>
<text x="130.3" y="66.4">GPIO6</text>
<text x="130.3" y="76.5">GPIO10</text>
<text x="130.3" y="74">GPIO9</text>
<text x="130.3" y="81.6">GPIO12</text>
<text x="130.3" y="79.1">GPIO11</text>
<text x="224.3" y="83.5">EN</text>
<text x="250.3" y="83.5">GPIO2</text>
<text x="250.3" y="81">GPIO1</text>
<text x="10.3" y="85.9">B</text>
<text x="130.3" y="86.7">GPIO14</text>
<text x="130.3" y="84.1">GPIO13</text>
<text x="130.3" y="89.2">GPIO17</text>
<text x="224.3" y="88.6">GPIO5</text>
<text x="224.3" y="86">GPIO4</text>
<text x="250.3" y="86">GPIO43</text>
<text x="250.3" y="88.6">GPIO44</text>
<text x="285.3" y="85.9">B</text>
<text x="130.3" y="91.8">GPIO18</text>
<text x="130.3" y="94.3">GPIO21</text>
<text x="224.3" y="93.7">GPIO7</text>
<text x="224.3" y="91.1">GPIO6</text>
<text x="250.3" y="91.1">GPIO42</text>
<text x="250.3" y="93.7">GPIO41</text>
<text x="28.9" y="101.9">GPIO35</text>
<text x="130.3" y="101.9">GPIO46</text>
<text x="130.3" y="96.8">GPIO38</text>
<text x="130.3" y="99.4">GPIO45</text>
<text x="224.3" y="101.3">GPIO17</text>
<text x="224.3" y="98.7">GPIO16</text>
<text x="224.3" y="96.2">GPIO15</text>
<text x="250.3" y="101.3">GPIO38</text>
<text x="250.3" y="98.7">GPIO39</text>
<text x="250.3" y="96.2">GPIO40</text>
<text x="28.9" y="107">GPIO37</text>
<text x="28.9" y="104.5">GPIO36</text>
<text x="130.3" y="104.5">GPIO47</text>
<text x="130.3" y="107">GPIO48</text>
<text x="224.3" y="106.4">GPIO8</text>
<text x="224.3" y="103.8">GPIO18</text>
<text x="250.3" y="103.8">GPIO37</text>
<text x="250.3" y="106.4">GPIO36</text>
<text x="224.3" y="108.9">D-</text>
<text x="224.3" y="111.4">D+</text>
<text x="224.3" y="114">GPIO3</text>
<text x="250.3" y="108.9">GPIO35</text>
<text x="250.3" y="114">GPIO45</text>
<text x="250.3" y="111.4">GPIO0</text>
<text x="224.3" y="116.5">GPIO46</text>
<text x="224.3" y="119.1">GPIO9</text>
<text x="250.3" y="116.5">GPIO48</text>
<text x="250.3" y="119.1">GPIO47</text>
<text x="224.3" y="121.6">GPIO10</text>
<text x="224.3" y="124.1">GPIO11</text>
<text x="250.3" y="124.1">GPIO14</text>
<text x="250.3" y="121.6">GPIO21</text>
<text x="224.3" y="126.7">GPIO12</text>
<text x="250.3" y="126.7">GPIO13</text>
<text x="10.3" y="135.9">C</text>
<text x="285.3" y="135.9">C</text>
<text x="40" y="147">D+</text>
<text x="40" y="149.5">D-</text>
<text x="81.4" y="149.5">D+</text>
<text x="81.4" y="147">D-</text>
<text x="147" y="144.6" transform="rotate(-90 147 144.6)">GPIO21</text>
<text x="10.3" y="185.9">D</text>
<text x="285.3" y="185.9">D</text>
<text x="35" y="199.9">1</text>
<text x="85" y="199.9">2</text>
<text x="135" y="199.9">3</text>
<text x="185" y="199.9">4</text>
<text x="235" y="199.9">5</text>
<text x="285" y="199.9">6</text>
</g>
<g font-size="1.8" fill="#006464">
<text x="80.5" y="25.6">+3V3</text>
<text x="85.2" y="28.2">U2</text>
<text x="185.3" y="25">+3V3</text>
<text x="41" y="35.8">EN</text>
<text x="85.2" y="30.7">ESP32-S3-WROOM-1</text>
<text x="100.2" y="35.8">U0TXD/GPIO43/CLK_OUT1</text>
<text x="189.9" y="32.6">R3</text>
<text x="189.9" y="35.2">5.1K</text>
<text x="84" y="37.1" transform="rotate(-90 84 37.1)">3V3</text>
<text x="99.9" y="38.3">U0RXD/GPIO44/CLK_OUT2</text>
<text x="41" y="43.4">GPIO15/U0RTS/ADC2_CH4/XTAL_32K_P</text>
<text x="41" y="45.9">GPIO16/U0CTS/ADC2_CH5/XTAL_32K_N</text>
<text x="80.3" y="43.4">GPIO20/U1CTS/ADC2_CH9/CLK_OUT1/USB_D+</text>
<text x="80.3" y="45.9">GPIO19/U1RTS/ADC2_CH8/CLK_OUT2/USB_D-</text>
<text x="167.9" y="43.8" transform="rotate(-90 167.9 43.8)">2</text>
<text x="168.9" y="46.6">SW2</text>
<text x="188.8" y="43.2" transform="rotate(-90 188.8 43.2)">2</text>
<text x="189.9" y="45.9">SW1</text>
<text x="198.8" y="47.2">C5</text>
<text x="41" y="51">MTCK/GPIO39/CLK_OUT3/SUBSPICS1</text>
<text x="41" y="53.6">MTDO/GPIO40/CLK_OUT2</text>
<text x="99.7" y="53.6">GPIO1/TOUCH1/ADC1_CH0</text>
<text x="113.2" y="51">GPIO0/BOOT</text>
<text x="167.9" y="51.6" transform="rotate(-90 167.9 51.6)">1</text>
<text x="188.8" y="50.9" transform="rotate(-90 188.8 50.9)">1</text>
<text x="199.4" y="51">1u</text>
<text x="41" y="56.1">MTDI/GPIO41/CLK_OUT1</text>
<text x="41" y="58.6">MTMS/GPIO42</text>
<text x="99.7" y="56.1">GPIO2/TOUCH2/ADC1_CH1</text>
<text x="99.7" y="58.6">GPIO3/TOUCH3/ADC1_CH2</text>
<text x="99.7" y="61.2">GPIO4/TOUCH4/ADC1_CH3</text>
<text x="99.7" y="63.7">GPIO5/TOUCH5/ADC1_CH4</text>
<text x="165" y="61.2">GND</text>
<text x="185.9" y="61.8">GND</text>
<text x="87.8" y="71.3">GPIO8/TOUCH8/ADC1_CH7/SUBSPICS1</text>
<text x="99.7" y="66.3">GPIO6/TOUCH6/ADC1_CH5</text>
<text x="99.7" y="68.8">GPIO7/TOUCH7/ADC1_CH6</text>
<text x="227.9" y="69.4">+3V3</text>
<text x="255.1" y="69.4">+5V</text>
<text x="67.6" y="76.4">GPIO10/TOUCH10/ADC1_CH9/FSPICS0/FSPIIO4/SUBSPICS0</text>
<text x="80.8" y="73.9">GPIO9/TOUCH9/ADC1_CH8/FSPIHD/SUBSPIHD</text>
<text x="175.2" y="77.1">U3</text>
<text x="210.6" y="75.8">Conn_01x20_Pin</text>
<text x="217.2" y="73.3">J2</text>
<text x="220.3" y="77.2">1</text>
<text x="236.6" y="75.8">Conn_01x20_Pin</text>
<text x="243.3" y="73.3">J3</text>
<text x="67.8" y="81.5">GPIO12/TOUCH12/ADC2_CH1/FSPICLK/FSPIIO6/SUBSPICLK</text>
<text x="72.4" y="79">GPIO11/TOUCH11/ADC2_CH0/FSPID/FSPIIO5/SUBSPID</text>
<text x="155.4" y="79">+5V</text>
<text x="165.9" y="79.6">LD1117S33TR_SOT223</text>
<text x="198" y="79">+3V3</text>
<text x="68.8" y="86.6">GPIO14/TOUCH14/ADC2_CH3/FSPIWP/FSPIDQS/SUBSPIWP</text>
<text x="72.3" y="84">GPIO13/TOUCH13/ADC2_CH2/FSPIQ/FSPIIO7/SUBSPIQ</text>
<text x="100" y="89.1">GPIO17/U1TXD/ADC2_CH6</text>
<text x="165.7" y="86">C4</text>
<text x="166.4" y="89.8">100n</text>
<text x="172" y="84">VI</text>
<text x="177.4" y="87.8" transform="rotate(-90 177.4 87.8)">GND</text>
<text x="178.5" y="84">VO</text>
<text x="186.1" y="86">C1</text>
<text x="186.7" y="89.8">10u</text>
<text x="192.4" y="86">C2</text>
<text x="193" y="89.8">22u</text>
<text x="198.1" y="86">C3</text>
<text x="198.8" y="89.8">100n</text>
<text x="233.5" y="84.7">GND</text>
<text x="89" y="91.7">GPIO18/U1RXD/ADC2_CH7/CLK_OUT3</text>
<text x="118.3" y="94.2">GPIO21</text>
<text x="41" y="101.8">SPIIO6/GPIO35/FSPID/SUBSPID</text>
<text x="99.1" y="96.7">GPIO38/FSPIWP/SUBSPIWP</text>
<text x="118.3" y="99.3">GPIO45</text>
<text x="118.3" y="101.8">GPIO46</text>
<text x="174.5" y="99.3">GND</text>
<text x="41" y="104.4">SPIIO7/GPIO36/FSPICLK/SUBSPICLK</text>
<text x="41" y="106.9">SPIDQS/GPIO37/FSPIQ/SUBSPIQ</text>
<text x="84" y="107.6" transform="rotate(-90 84 107.6)">GND</text>
<text x="88.9" y="106.9">GPIO48/SPICLK_N/SUBSPICLK_N_DIFF</text>
<text x="89" y="104.4">GPIO47/SPICLK_P/SUBSPICLK_P_DIFF</text>
<text x="81.1" y="116.4">GND</text>
<text x="61" y="131.7">J1</text>
<text x="53" y="134.2">TYPE-C-31-M-12</text>
<text x="81.8" y="132.3">+5V</text>
<text x="122.4" y="141.8">+5V</text>
<text x="133.2" y="141.8">+3V3</text>
<text x="126.4" y="149.5">R4</text>
<text x="137.8" y="149.5">R5</text>
<text x="148" y="149.5">R6</text>
<text x="126.4" y="152">5.1K</text>
<text x="137.8" y="152">5.1K</text>
<text x="148" y="152">5.1K</text>
<text x="127.6" y="158.7">D1</text>
<text x="127.6" y="161.2">RED</text>
<text x="139.1" y="158.7">D2</text>
<text x="139.1" y="161.2">GREEN</text>
<text x="149.2" y="158.7">D3</text>
<text x="149.2" y="161.2">BLUE</text>
<text x="31.8" y="167.2">R2</text>
<text x="97.8" y="167.9">R1</text>
<text x="31.8" y="169.8">5.1K</text>
<text x="97.8" y="170.4">5.1K</text>
<text x="133.9" y="172.3">GND</text>
<text x="58.9" y="186.9">GND</text>
</g>
<g font-size="1.8" fill="#a90000">
<text x="38" y="34.7">3</text>
<text x="82.9" y="31.8" transform="rotate(-90 82.9 31.8)">2</text>
<text x="126.3" y="34.7">37</text>
<text x="126.3" y="37.2">36</text>
<text x="166.8" y="41.3" transform="rotate(-90 166.8 41.3)">2</text>
<text x="187.7" y="40.7" transform="rotate(-90 187.7 40.7)">2</text>
<text x="38" y="42.3">8</text>
<text x="38" y="44.8">9</text>
<text x="126.3" y="42.3">14</text>
<text x="126.3" y="44.8">13</text>
<text x="37.4" y="49.9">32</text>
<text x="37.4" y="52.5">33</text>
<text x="126.3" y="49.9">27</text>
<text x="126.3" y="52.5">39</text>
<text x="187.7" y="53.4" transform="rotate(-90 187.7 53.4)">1</text>
<text x="37.4" y="55">34</text>
<text x="37.4" y="57.5">35</text>
<text x="126.3" y="55">38</text>
<text x="126.3" y="57.5">15</text>
<text x="166.8" y="54" transform="rotate(-90 166.8 54)">1</text>
<text x="126.9" y="60.1">4</text>
<text x="126.9" y="62.6">5</text>
<text x="126.9" y="65.2">6</text>
<text x="126.3" y="70.2">12</text>
<text x="126.9" y="67.7">7</text>
<text x="126.3" y="72.8">17</text>
<text x="126.3" y="75.3">18</text>
<text x="126.3" y="77.9">19</text>
<text x="246.3" y="77.2">1</text>
<text x="126.3" y="80.4">20</text>
<text x="126.3" y="82.9">21</text>
<text x="169.5" y="82.9">3</text>
<text x="182.2" y="82.9">2</text>
<text x="220.3" y="79.8">2</text>
<text x="220.3" y="82.3">3</text>
<text x="246.3" y="79.8">2</text>
<text x="246.3" y="82.3">3</text>
<text x="126.3" y="85.5">22</text>
<text x="126.3" y="88">10</text>
<text x="220.3" y="84.8">4</text>
<text x="220.3" y="87.4">5</text>
<text x="220.3" y="89.9">6</text>
<text x="246.3" y="84.8">4</text>
<text x="246.3" y="87.4">5</text>
<text x="246.3" y="89.9">6</text>
<text x="126.3" y="90.6">11</text>
<text x="126.3" y="93.1">23</text>
<text x="126.3" y="95.6">31</text>
<text x="176.3" y="90.2" transform="rotate(-90 176.3 90.2)">1</text>
<text x="220.3" y="92.5">7</text>
<text x="220.3" y="95">8</text>
<text x="246.3" y="92.5">7</text>
<text x="246.3" y="95">8</text>
<text x="37.4" y="100.7">28</text>
<text x="126.3" y="98.2">26</text>
<text x="126.3" y="100.7">16</text>
<text x="219.7" y="100.1">10</text>
<text x="220.3" y="97.5">9</text>
<text x="245.7" y="100.1">10</text>
<text x="246.3" y="97.5">9</text>
<text x="37.4" y="103.3">29</text>
<text x="37.4" y="105.8">30</text>
<text x="126.3" y="103.3">24</text>
<text x="126.3" y="105.8">25</text>
<text x="219.7" y="102.6">11</text>
<text x="219.7" y="105.2">12</text>
<text x="219.7" y="107.7">13</text>
<text x="245.7" y="102.6">11</text>
<text x="245.7" y="105.2">12</text>
<text x="245.7" y="107.7">13</text>
<text x="82.9" y="110.6" transform="rotate(-90 82.9 110.6)">1</text>
<text x="219.7" y="110.2">14</text>
<text x="219.7" y="112.8">15</text>
<text x="245.7" y="110.2">14</text>
<text x="245.7" y="112.8">15</text>
<text x="219.7" y="115.3">16</text>
<text x="219.7" y="117.9">17</text>
<text x="245.7" y="115.3">16</text>
<text x="245.7" y="117.9">17</text>
<text x="219.7" y="120.4">18</text>
<text x="219.7" y="122.9">19</text>
<text x="219.7" y="125.5">20</text>
<text x="245.7" y="120.4">18</text>
<text x="245.7" y="122.9">19</text>
<text x="245.7" y="125.5">20</text>
</g>
<g font-size="1.4" fill="#a90000">
<text x="45.9" y="143.3">A5</text>
<text x="75" y="138.2">A4_B9</text>
<text x="75" y="138.2">B</text>
<text x="76.4" y="143.3">B8</text>
<text x="77.6" y="138.2">A</text>
<text x="45.9" y="145.8">A6</text>
<text x="45.9" y="148.3">A7</text>
<text x="76.4" y="145.8">B7</text>
<text x="76.4" y="148.3">B6</text>
<text x="45.9" y="150.9">A8</text>
<text x="76.4" y="150.9">B5</text>
<text x="76.4" y="156">S1</text>
<text x="77.3" y="156">2</text>
<text x="74.6" y="158.5">A1_B12</text>
<text x="74.6" y="158.5">B</text>
<text x="77.1" y="158.5">A</text>
</g>
<g font-size="1.4" fill="#006464">
<text x="69.7" y="139.2">VBUS</text>
<text x="50.5" y="144.2">CC1</text>
<text x="50.5" y="146.8">DP1</text>
<text x="50.5" y="149.3">DN1</text>
<text x="69.6" y="144.2">SBU2</text>
<text x="70.6" y="146.8">DN2</text>
<text x="70.7" y="149.3">DP2</text>
<text x="50.5" y="151.9">SBU1</text>
<text x="70.7" y="151.9">CC2</text>
<text x="68.4" y="156.9">SHIELD</text>
<text x="70.6" y="159.5">GND</text>
</g>
</svg>
